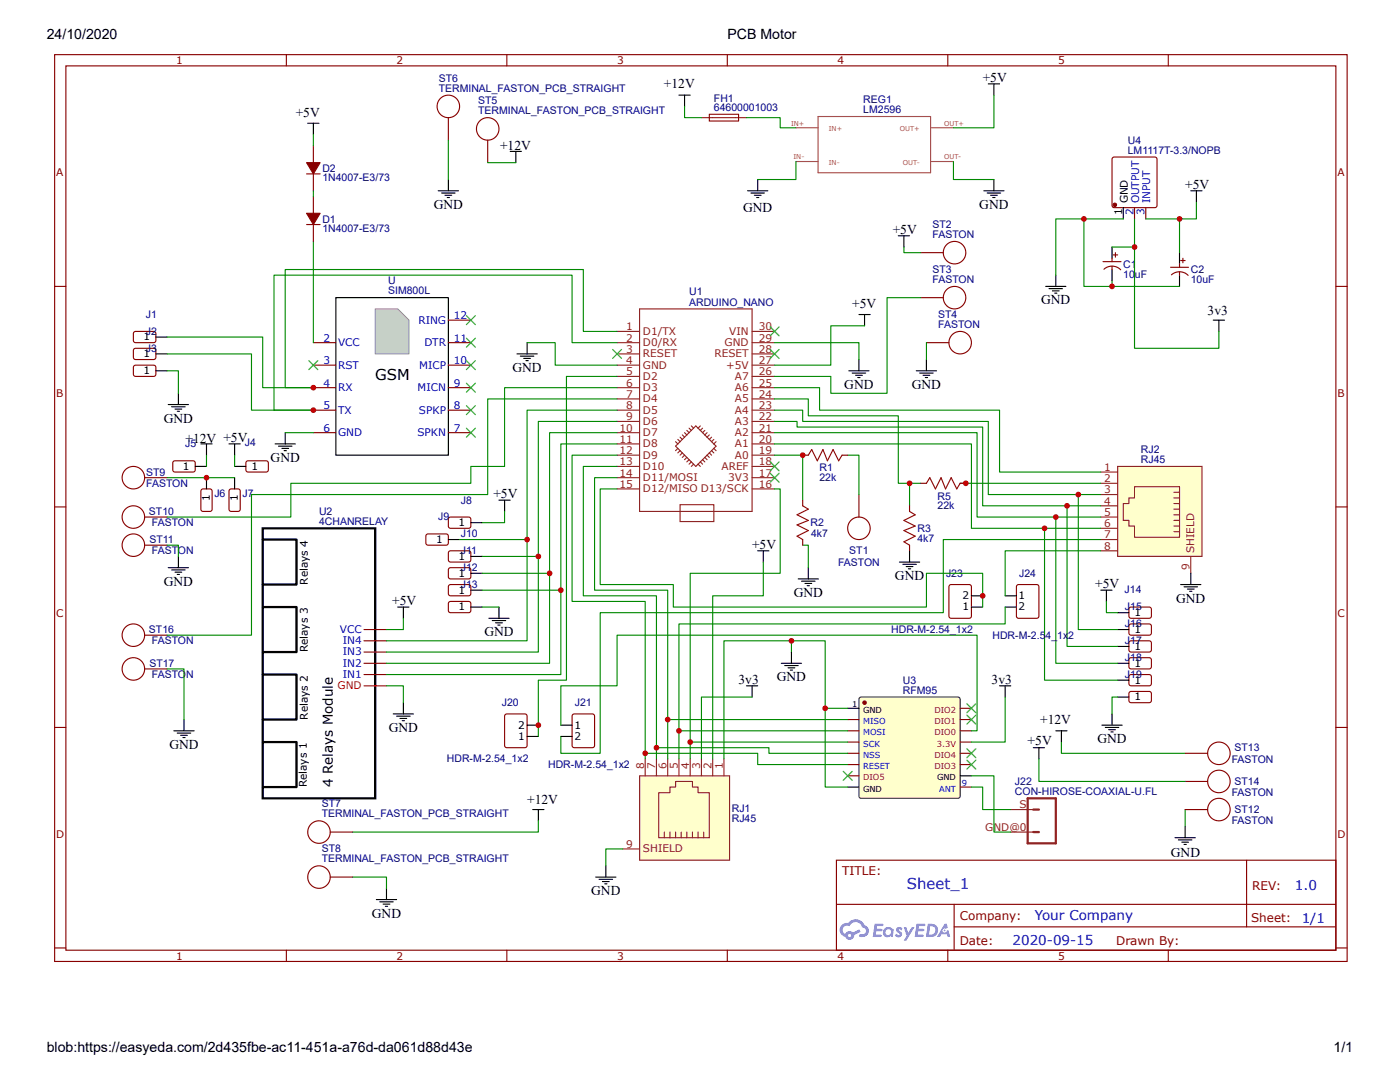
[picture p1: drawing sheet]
<svg xmlns="http://www.w3.org/2000/svg" width="279mm" height="216mm" viewBox="0 0 279 216" stroke-linecap="round" stroke-linejoin="round" font-family="sans-serif">
<g fill="none" stroke="#800" stroke-width=".22">
<path d="M10.9 10.9h257.9v180.9h-257.9zM13.1 13.1h253.5v176.5h-253.5zM57.1 10.9v2.2M101.2 10.9v2.2M145.2 10.9v2.2M189.2 10.9v2.2M233.2 10.9v2.2M10.9 57.1h2.2M266.6 57.1h2.2M10.9 101.2h2.2M266.6 101.2h2.2M10.9 145.2h2.2"/>
<path d="M266.6 145.2h2.2M166.9 171.6h99.7v18h-99.7zM248.8 171.7v13.2M10.9 189.2h2.2M57.1 189.6v2.2M101.2 189.6v2.2M145.2 189.6v2.2M167 180.5h99.5M189.2 189.6v2.2M190.4 184.9h76.1M190.4 180.5v8.9M233.2 189.6v2.2"/>
<path d="M266.6 189.2h2.2"/>
</g>
<g fill="#58f">
<path d="M179 185.1l.5-.1h.3l.3 .3-.2 .4a.3 .3 0 0 0-.3-.3 .3 .3 0 0 0-.3 .1l.1 .1a.75 .75 0 0 1 .6 .6 .75 .75 0 0 1-.3 .7l-.6 .1-.5-.3 .3-.4 .4 .3 .2-.2a1.05 1.05 0 0 1-.6-1.2z"/>
<path d="M180.4 185h.5l.4 1.2 .7-1.2h.5l-1.6 2.7h-.5l.5-1z"/>
<path d="M174.6 184.3l1.6 .1 .1 .2-.2 .2h-1.1l-.1 .5h1l.2 .3-.2 .2h-1l-.1 .7h.9l.2 .1v.3l-1.7 .1z"/>
<path d="M182.9 184.3l1.7 .1 .1 .2-.3 .2h-1l-.1 .5h1l.2 .3-.3 .2h-1l-.1 .7h1l.2 .1v.3l-1.8 .1z"/>
<path d="M188.5 184.3h.4l.2 .8-.3 .2a.45 .45 0 0 0-.7 .2 .45 .45 0 0 0 .3 .6 .45 .45 0 0 0 .6-.4l.3-.1 .3 1.4h-.5l-.1-.6h-1.1l-.3 .6h-.6z"/>
<path d="M185.2 184.3l-.4 2.7h.9a1.34 1.34 0 0 0 1.5-1.4 1.34 1.34 0 0 0-1.6-1.3zM185.6 184.8a.91 .91 0 0 1 1.1 1 .91 .91 0 0 1-1.3 .7z"/>
<path d="M176.5 185.4a.98 .98 0 0 0-.1 1.3 .98 .98 0 0 0 1.4 .1l.4 .2 .2-1.5-.4-.2a.96 .96 0 0 0-1.5 .1zM176.6 186a.6 .6 0 0 1 1.2 0 .6 .6 0 0 1-1.2 0z"/>
<path d="M168 184.6a1.39 1.39 0 0 0 .7 2.3 .92 .92 0 0 0 1 .6 .92 .92 0 0 0 .8-.9l1.2-.7-.2-.4-1.3 .6-.1-.2a.93 .93 0 0 0-1.4 .5 .89 .89 0 0 1-.4-1.3 .89 .89 0 0 1 1.2-.3 1.35 1.35 0 0 1 1.4-.8 1.35 1.35 0 0 1 1.2 1.1 .73 .73 0 0 1 .7 .9 .73 .73 0 0 1-1 .4 .28 .28 0 0 0-.4 .3 .28 .28 0 0 0 .3 .3 1.26 1.26 0 0 0 1.6-.8 1.26 1.26 0 0 0-.8-1.6 2 2 0 0 0-3.3-.4l-.7 .1zM169.2 186.7a.35 .35 0 0 1 .7 0 .35 .35 0 0 1-.7 0z"/>
<circle cx="188.5" cy="185.7" r=".17"/>
</g>
<g fill="none" stroke="#8d2323" stroke-width=".22">
<path d="M123.2 79.6h4.4M123.2 77.4h4.4M123.2 75.1h4.4M123.2 72.9h4.4M123.2 70.6h4.4M123.2 68.4h4.4M123.2 66.1h4.4M127.6 61.6h22.5v40.4h-22.5zM150.1 79.6h4.5M150.1 77.4h4.5M150.1 75.1h4.5M150.1 72.9h4.5"/>
<path d="M150.1 70.6h4.5M150.1 68.4h4.5M150.1 66.1h4.5M123.2 95.3h4.4M123.2 93.1h4.4M123.2 90.8h4.4M123.2 88.6h4.4M123.2 86.3h4.4M123.2 84.1h4.4M123.2 81.8h4.4M123.2 97.6h4.4M134.8 89l4.1-4 4 4-4 4.1z"/>
<path d="M134.8 88.1l.5 .5M135.3 87.7l.4 .4M135.3 89.5l-.5 .4M135.7 87.2l.5 .5M135.7 89.9l-.4 .5M136.2 90.4l-.5 .4M136.2 86.8l.4 .4M136.6 86.3l.5 .5M136.6 90.8l-.4 .5M137.1 85.9l.4 .4M137.1 91.3l-.5 .4M137.5 85.4l.5 .5"/>
<path d="M137.5 91.7l-.4 .5M138 85l.4 .4M138 92.2l-.5 .4M138.4 92.6l-.4 .5M139.3 92.6l.5 .5M139.8 92.2l.4 .4M139.8 85l-.5 .4M140.2 91.7l.5 .5M140.2 85.4l-.4 .5M140.7 91.3l.4 .4M140.7 85.9l-.5 .4M141.1 90.8l.5 .5"/>
<path d="M141.1 86.3l-.4 .5M141.6 90.4l.4 .4M141.6 86.8l-.5 .4M142 89.9l.5 .5M142 87.2l-.4 .5M142.5 89.5l.4 .4M142.5 87.7l-.5 .4M142.9 88.1l-.4 .5M150.1 95.3h4.5M150.1 93.1h4.5M150.1 90.8h4.5M150.1 88.6h4.5"/>
<path d="M150.1 86.3h4.5M150.1 84.1h4.5M150.1 81.8h4.5M150.1 97.6h4.5M135.7 100.7h6.8v3.4h-6.8z"/>
</g>
<path d="M67 59.4h22.5v31.4h-22.5z" fill="none" stroke="#000" stroke-width=".22"/>
<path d="M62.5 68.4h4.5M62.5 72.9h4.5M62.5 77.4h4.5M89.5 68.4h4.5M89.5 72.9h4.5M89.5 77.4h4.5M89.5 63.9h4.5M62.5 81.8h4.5M62.5 86.3h4.5M89.5 81.8h4.5M89.5 86.3h4.5" fill="none" stroke="#800" stroke-width=".22"/>
<path d="M74.9 61.6h4.5l2.2 2.3v6.7h-6.7z" fill="#ccc"/>
<path d="M74.9 61.6h4.5l2.2 2.3v6.7h-6.7z" fill="none" stroke="#999" stroke-width=".22"/>
<path d="M158.8 25.5h4.5M158.8 32.2h4.5M163.3 23.3h22.4v11.2h-22.4zM185.9 25.5h4.4M185.9 32.2h4.4" fill="none" stroke="#a54b4b" stroke-width=".22"/>
<g fill="none" stroke="#000" stroke-width=".22">
<path d="M197.2 16.7h2.3M198.4 16.7v2.3M61.4 24.6h2.3M62.5 24.6v2.2M149.2 38.1h4M149.9 38.5h2.7M150.5 39h1.4M151 39.4h.4M151.2 35.8v2.3M196.3 38.1h4.1M197 38.5h2.7M197.7 39h1.3"/>
<path d="M198.1 39.4h.5M198.4 35.8v2.3M169.4 74h4M170.1 74.4h2.7M170.7 74.9h1.4M171.2 75.3h.4M171.4 71.7v2.3M171.4 62.8h2.3M172.5 62.8v2.2M54.9 88.6h4M55.6 89h2.7M56.3 89.5h1.3"/>
<path d="M56.7 89.9h.4M56.9 86.3v2.3M159.3 115.5h4M160 116h2.7M160.6 116.4h1.4M161.1 116.9h.4M161.3 113.3v2.2M79.4 121.1h2.2M80.5 121.1v2.3M78.5 142.5h4M79.2 142.9h2.6M79.8 143.4h1.4"/>
<path d="M80.3 143.8h.4M80.5 140.2v2.3"/>
</g>
<path d="M198.4 19v6.5h-8.1M158.8 32.2v3.6h-7.6M190.3 32.2v3.6h8.1M62.5 48.2v20.2M123.2 66.1h-6.8v-12.3h-59.5v23.6h5.6M123.2 68.4h-9v-13.5h-59.5v26.9h7.8M154.6 68.4h16.8v3.3M172.5 65h-6.7v7.9h-11.2M56.9 86.3h5.6M160.2 108.8h1.1v4.5" fill="none" stroke="#080" stroke-width=".22"/>
<path d="M127.6 154.8h18v16.8h-18z" fill="#ffc"/>
<g fill="none" stroke="#8d2323" stroke-width=".22">
<path d="M140 23.5h9M127.6 154.8h18v16.8h-18zM128.8 151.4v3.4M131 151.4v3.4M131.5 158.2h2.2v-1.1h1.1v-1.2h3.4v1.2h1.1v1.1h2.3v9h-10.1zM133.3 151.4v3.4M135.5 151.4v3.4M137.7 151.4v3.4M140 151.4v3.4M142.2 151.4v3.4M144.5 151.4v3.4M124.3 169.4h3.3"/>
<path d="M132.6 166v1.2M133.7 166v1.2M134.8 166v1.2M135.9 166v1.2M137.1 166v1.2M138.2 166v1.2M139.3 166v1.2M140.4 166v1.2"/>
</g>
<path d="M52.4 105.4h22.5v53.9h-22.5zM52.4 107.7h6.8v8.9h-6.8M52.4 134.6h6.8v9h-6.8M52.4 121.1h6.8v9h-6.8M52.4 148.1h6.8v9h-6.8" fill="none" stroke="#000" stroke-width=".45"/>
<path d="M72.6 136.8h4.5" fill="none" stroke="#f00" stroke-width=".22"/>
<g fill="none" stroke="#800" stroke-width=".22">
<path d="M89.5 23.5v4.5M97.3 28v4.5M141.6 22.8h5.8v1.3h-5.8zM183.8 50.4h4.5M183.8 59.4h4.5M26.8 66.3l.3-.2 3.7 .1 .3 .3v1.6l-.4 .3-3.8-.1-.3-.4v-1.3zM26.8 69.6l.3-.1h3.7l.3 .4v1.6l-.4 .2h-3.8l-.3-.4v-1.4zM26.8 73l.3-.1h3.7l.3 .3v1.6l-.4 .3h-3.8l-.3-.4v-1.4zM184.9 68.4h4.5M28.9 95.3h4.5M34.6 92.1l.3-.2 3.8 .1 .3 .3-.1 1.6-.4 .3h-3.7l-.3-.5v-1.3zM40.2 97.7l.3-.1h1.4l.4 .2v3.8l-.2 .4h-1.7l-.3-.2v-3.8z"/>
<path d="M45.8 97.7l.3-.1h1.4l.4 .2v3.8l-.2 .4h-1.6l-.4-.2v-3.8zM49.2 92.1l.3-.2 3.8 .1 .2 .3v1.6l-.4 .3h-3.8l-.2-.5v-1.3zM160.2 90.8h1.1M160.2 99.8v1.1M168.1 90.8h1.1M171.4 98.7v4.5M28.9 103.2h4.5M28.9 108.8h4.5M160.2 107.7v1.1M72.6 134.6h4.5M72.6 132.4h4.5M72.6 130.1h4.5"/>
<path d="M72.6 127.9h4.5M72.6 125.6h4.5M65.9 166h4.5M65.9 175h4.5"/>
<circle cx="89.5" cy="21.2" r="2.24"/>
<circle cx="97.3" cy="25.7" r="2.24"/>
<circle cx="190.5" cy="50.4" r="2.24"/>
<circle cx="190.5" cy="59.4" r="2.24"/>
<circle cx="191.6" cy="68.4" r="2.24"/>
<circle cx="26.6" cy="95.3" r="2.24"/>
<circle cx="26.6" cy="103.2" r="2.24"/>
<circle cx="26.6" cy="108.8" r="2.24"/>
<circle cx="171.4" cy="105.4" r="2.24"/>
<circle cx="63.7" cy="175" r="2.24"/>
<circle cx="63.7" cy="166" r="2.24"/>
</g>
<g fill="none" stroke="#080" stroke-width=".22">
<path d="M89.5 28v7.8M97.3 32.5h5.6M149 23.5h6.7v2h3.1M180.4 49.3v1.1h3.4M33.4 74h2.2v4.5M33.4 67.3h19v10.1h10.1M33.4 70.6h16.8v11.2h12.3M184.9 68.4v3.3M33.4 95.3h13.4M41.2 90.8v2.3M46.8 90.8v2.3M123.2 81.8h-18v46.1h-28.1"/>
<path d="M123.2 84.1h-15.8v46h-30.3M123.2 86.3h-13.5v46.1h-32.6M123.2 88.6h-11.3v46h-34.8M123.2 90.8h-9v29.2h14.6v31.4M123.2 93.1h-6.8v25.8h14.6v32.5M123.2 95.3h-4.5v22.5h14.6v33.6M154.6 97.6h1.1v16.8h-18v37M154.6 90.8h5.6v9M169.2 90.8h2.2v7.9M33.4 108.8h2.2v2.2M152.3 112.2v6.7h-10.1v32.5M77.1 136.8h3.4v3.4"/>
<path d="M80.5 123.4v2.2h-3.4M157.9 130.1v-2.2h-13.4v23.5M70.4 175h6.7v2.3M107.4 163.8v2.2h-37M124.3 169.4h-3.4v3.4"/>
</g>
<g fill="none" stroke="#000" stroke-width=".22">
<path d="M135.5 19h2.2M136.6 19v2.2M87.5 38.1h4M88.1 38.5h2.7M88.8 39h1.4M89.3 39.4h.4M89.5 35.8v2.3M101.8 30.2h2.3M102.9 30.2v2.3M179.3 47h2.2M180.4 47v2.3M31.1 74h2.3"/>
<path d="M31.1 67.3h2.3M31.1 70.6h2.3M35.6 78.5v2.2M182.9 74h4M183.5 74.4h2.7M184.2 74.9h1.4M184.7 75.3h.4M184.9 71.7v2.3M33.6 80.7h4M34.3 81.2h2.6M34.9 81.6h1.4M35.4 82.1h.4"/>
<path d="M39 93.1h2.2M40.1 88.6h2.2M41.2 88.6v2.2M41.2 95.3v2.3M45.7 88.6h2.2M46.8 88.6v2.2M46.8 95.3v2.3M46.8 93.1h2.3M33.6 113.3h4M34.3 113.7h2.6M34.9 114.2h1.4M35.4 114.6h.4"/>
<path d="M35.6 111v2.3M151.2 109.9h2.3M152.3 109.9v2.3M155.9 132.4h4.1M156.6 132.8h2.7M157.3 133.3h1.3M157.7 133.7h.5M157.9 130.1v2.3M75.1 179.5h4.1M75.8 179.9h2.7M77.1 177.3v2.2M106.3 161.5h2.3"/>
<path d="M107.4 161.5v2.3M118.9 175h4M119.6 175.5h2.7M120.2 175.9h1.4M120.7 176.4h.4M120.9 172.8v2.2M76.5 180.4h1.3M76.9 180.8h.5"/>
</g>
<g fill="#000">
<path d="M122.3 69.7l1.7 1.8zM124 69.7l-1.7 1.8z"/>
<path d="M153.7 65.2l1.8 1.8zM153.7 67l1.8-1.8z"/>
<path d="M153.7 69.7l1.8 1.8zM153.7 71.5l1.8-1.8z"/>
<path d="M153.7 92.2l1.8 1.8zM153.7 94l1.8-1.8z"/>
</g>
<path d="M122.3 69.7l1.7 1.8M124 69.7l-1.7 1.8M153.7 65.2l1.8 1.8M153.7 69.7l1.8 1.8M155.5 65.2l-1.8 1.8M155.5 69.7l-1.8 1.8M153.7 92.2l1.8 1.8M155.5 92.2l-1.8 1.8" fill="none" stroke="#3c3" stroke-width=".22"/>
<path d="M161.3 90.8l.7-1.1 1.1 2.2 1.1-2.2 .9 2.2 1.2-2.2 1.1 2.2 .7-1.1M160.2 100.9l1.1 .7-2.2 1.1 2.2 1.1-2.2 .9 2.2 1.2-2.2 1.1 1.1 .7" fill="none" stroke="#a00000" stroke-width=".22"/>
<path d="M61.2 42.6h2.7l-1.4 2.2z" fill="#800"/>
<path d="M62.5 39.2v3.4M61.2 42.6h2.7l-1.4 2.2zM61.2 44.8h2.7M62.5 44.8v3.4" fill="none" stroke="#800" stroke-width=".22"/>
<path d="M61.2 32.5h2.7l-1.4 2.2z" fill="#800"/>
<path d="M61.2 32.5h2.7l-1.4 2.2zM61.2 34.7h2.7M62.5 29.1v3.4M62.5 34.7v3.4M85.1 106.7l.3-.2 3.8 .1 .3 .3-.1 1.6-.4 .3-3.7-.1-.3-.4v-1.3zM89.6 103.3l.3-.1h3.8l.3 .3-.1 1.6-.4 .3h-3.7l-.3-.4v-1.4zM89.6 110l.3-.1h3.8l.3 .4-.1 1.6-.4 .3-3.7-.1-.3-.4v-1.3zM89.6 113.4l.3-.1h3.8l.3 .3-.1 1.6-.4 .3h-3.7l-.3-.4v-1.4zM89.6 116.8l.3-.2 3.8 .1 .3 .3-.1 1.6-.4 .3h-3.7l-.3-.5v-1.3zM89.6 120.1l.3-.1h3.8l.3 .4-.1 1.6-.4 .3-3.7-.1-.3-.4v-1.3z" fill="none" stroke="#800" stroke-width=".22"/>
<path d="M62.5 26.8v2.3M62.5 38.1v1.1M136.6 21.2v2.3h3.4M105.2 68.4h5.6v4.5h12.4M91.7 107.7h13.5M96.2 111h11.2M96.2 114.4h13.5M96.2 117.8h15.7M100.7 102v2.3h-4.5M96.2 121.1h3.4" fill="none" stroke="#080" stroke-width=".22"/>
<g fill="none" stroke="#000" stroke-width=".22">
<path d="M103.2 70.6h4M103.8 71.1h2.7M104.5 71.5h1.4M105 72h.4M105.2 68.4v2.2M99.6 99.8h2.2M100.7 99.8v2.2M89.5 107.7h2.2M94 104.3h2.2M94 111h2.2M94 114.4h2.2M94 117.8h2.2"/>
<path d="M94 121.1h2.2M97.6 123.4h4M98.2 123.8h2.7M98.9 124.3h1.4M99.4 124.7h.4M99.6 121.1v2.3"/>
</g>
<g fill="#000">
<path d="M61.6 72l1.8 1.8zM63.4 72l-1.8 1.8z"/>
<path d="M93.1 76.5l1.8 1.8zM94.9 76.5l-1.8 1.8z"/>
<path d="M93.1 72l1.8 1.8zM94.9 72l-1.8 1.8z"/>
<path d="M93.1 67.5l1.8 1.8zM94.9 67.5l-1.8 1.8z"/>
<path d="M93.1 63l1.8 1.8zM94.9 63l-1.8 1.8z"/>
<path d="M93.1 85.4l1.8 1.8zM94.9 85.4l-1.8 1.8z"/>
<path d="M93.1 80.9l1.8 1.8zM94.9 80.9l-1.8 1.8z"/>
</g>
<g fill="none" stroke="#3c3" stroke-width=".22">
<path d="M61.6 72l1.8 1.8M63.4 72l-1.8 1.8M93.1 76.5l1.8 1.8M93.1 72l1.8 1.8M93.1 67.5l1.8 1.8M93.1 63l1.8 1.8M94.9 76.5l-1.8 1.8M94.9 72l-1.8 1.8M94.9 67.5l-1.8 1.8M94.9 63l-1.8 1.8M93.1 85.4l1.8 1.8M93.1 80.9l1.8 1.8"/>
<path d="M94.9 85.4l-1.8 1.8M94.9 80.9l-1.8 1.8"/>
</g>
<path d="M223.1 93.1h16.8v17.9h-16.8z" fill="#ffc"/>
<g fill="none" stroke="#8d2323" stroke-width=".22">
<path d="M219.7 94.2h3.4M219.7 96.4h3.4M219.7 98.7h3.4M223.1 93.1h16.8v17.9h-16.8zM226.4 97.1h9v10.1h-9v-2.2h-1.1v-1.2h-1.1v-3.3h1.1v-1.1h1.1zM234.3 98.2h1.1M234.3 99.4h1.1M219.7 100.9h3.4M219.7 103.2h3.4M219.7 105.4h3.4M219.7 107.7h3.4M219.7 109.9h3.4"/>
<path d="M234.3 100.5h1.1M234.3 101.6h1.1M234.3 102.7h1.1M234.3 103.8h1.1M234.3 105h1.1M234.3 106.1h1.1M237.6 111v3.4"/>
</g>
<g fill="none" stroke="#080" stroke-width=".22">
<path d="M183.8 59.4h-6.8v19.1h-11.2v-3.4h-11.2M154.6 77.4h9v4.4h35.9v12.4h20.2M154.6 79.6h6.7v3.4h18v13.4h2.2M154.6 81.8h5.6v2.3h37v14.6h22.5M154.6 84.1h4.5v1.1h37v15.7h23.6M154.6 86.3h40.4v16.9h24.7M154.6 88.6h39.3v16.8h25.8M183.8 96.4h-2.3v4.5M191.6 96.4h28.1M215.2 98.7v26.9h7.9M208.5 105.4v30.3h14.6M210.7 103.2v29.2h12.4"/>
<path d="M212.9 100.9v28.1h10.2M220.8 120v2.3h2.3M223.1 139.1h-1.2v3.4M207.3 151.4v4.5h29.2M211.8 148.1v2.2h24.7M236.5 161.5v3.4"/>
</g>
<g fill="none" stroke="#000" stroke-width=".22">
<path d="M179.5 112.2h4M180.2 112.6h2.7M180.8 113h1.4M181.3 113.5h.4M181.5 109.9v2.3M219.7 117.8h2.2M220.8 117.8v2.2M235.6 116.6h4.1M236.3 117.1h2.7M237 117.5h1.3M237.4 118h.5M237.6 114.4v2.2"/>
<path d="M223.1 122.3h2.2M223.1 125.6h2.2M223.1 129h2.2M223.1 132.4h2.2M223.1 135.7h2.2M223.1 139.1h2.2M206.2 149.2h2.3M207.3 149.2v2.2M210.7 145.8h2.2M211.8 145.8v2.3M219.9 144.7h4M220.6 145.2h2.7"/>
<path d="M221.3 145.6h1.3M221.7 146h.5M221.9 142.5v2.2M234.5 167.2h4M235.2 167.6h2.7M235.8 168.1h1.4M236.3 168.5h.4M236.5 164.9v2.3"/>
</g>
<g fill="none" stroke="#800" stroke-width=".22">
<path d="M183.8 96.4h1.1M191.6 96.4h1.1M181.5 100.9v1.1M181.5 108.8v1.1M225.4 121.3l.3-.2 3.8 .1 .3 .3v1.6l-.5 .3-3.7-.1-.3-.4v-1.3zM225.4 124.6l.3-.1h3.8l.3 .4v1.6l-.5 .2h-3.7l-.3-.4v-1.4zM225.4 128l.3-.1h3.8l.3 .3v1.6l-.5 .3h-3.7l-.3-.4v-1.4zM225.4 131.4l.3-.2 3.8 .1 .3 .3v1.6l-.5 .3-3.7-.1-.3-.4v-1.3zM225.4 134.7l.3-.1h3.8l.3 .4v1.6l-.5 .2h-3.7l-.3-.4v-1.4zM225.4 138.1l.3-.1h3.8l.3 .3v1.6l-.5 .3h-3.7l-.3-.4v-1.4zM236.5 150.3h4.5M236.5 155.9h4.5"/>
<path d="M236.5 161.5h4.5"/>
<circle cx="243.3" cy="150.3" r="2.24"/>
<circle cx="243.3" cy="155.9" r="2.24"/>
<circle cx="243.3" cy="161.5" r="2.24"/>
</g>
<path d="M184.9 96.4l.7-1.1 1.1 2.3 1.1-2.3 .9 2.3 1.1-2.3 1.1 2.3 .7-1.2M181.5 102l1.1 .7-2.2 1.1 2.2 1.2-2.2 .9 2.2 1.1-2.2 1.1 1.1 .7" fill="none" stroke="#a00000" stroke-width=".22"/>
<path d="M171.5 139.2l.4-.1h19.3l.3 .1 .1 .3v19.3l-.1 .4-.3 .1h-19.3l-.4-.1-.1-.4v-19.3z" fill="#ffc"/>
<path d="M171.5 139.2l.4-.1h19.3l.3 .1 .1 .3v19.3l-.1 .4-.3 .1h-19.3l-.4-.1-.1-.4v-19.3z" fill="none" stroke="#333" stroke-width=".22"/>
<circle cx="172.5" cy="140.2" r=".34" fill="#800"/>
<g fill="none" stroke="#800" stroke-width=".22">
<path d="M222.1 31.5l.3-.2h8.1l.3 .2 .1 .3v9.2l-.1 .3-.3 .1h-8.1l-.3-.1-.2-.3v-9.2zM220.1 52.2h3.6M220.3 53.7a2.42 2.42 0 0 1 3.4 .1M221.9 51.5v.7M221.9 53.1v.7M222.2 50.9h.9M222.6 50.4v.9M233.6 53.3h3.6M233.8 54.8a2.42 2.42 0 0 1 3.3 .2M235.4 52.7v.6M235.4 54.2v.7M235.6 52h.9"/>
<path d="M236.1 51.5v.9M28.9 126.7h4.5M28.9 133.5h4.5M100.8 142.6l.4-.1h3.5l.4 .2 .1 6-.2 .4-3.8 .1-.4-.2-.1-6.1zM114.3 142.6l.3-.1h3.6l.4 .2 .1 6-.2 .4-3.9 .1-.4-.2v-6.1zM169.2 143.6h2.2M169.2 145.8h2.2M169.2 148.1h2.2M169.2 150.3h2.2M169.2 152.6h2.2M169.2 154.8h2.2M191.6 143.6h2.3"/>
<path d="M191.6 145.8h2.3M191.6 148.1h2.3M191.6 150.3h2.3M191.6 152.6h2.3M191.6 157.1h2.3M191.6 141.3h2.3"/>
<circle cx="26.6" cy="133.5" r="2.24"/>
<circle cx="26.6" cy="126.7" r="2.24"/>
<circle cx="172.5" cy="140.2" r=".34"/>
</g>
<g fill="none" stroke="#000" stroke-width=".22">
<path d="M208.7 57.1h4M209.4 57.6h2.7M210 58h1.4M210.5 58.5h.4M210.7 54.9v2.2M221.9 49.3v2.2M221.9 53.8v2.2M235.4 50.4v2.3M235.4 54.9v2.2M34.7 145.8h4M35.4 146.3h2.7M36 146.7h1.4"/>
<path d="M36.5 147.2h.4M36.7 143.6v2.2M105.2 146.9h2.2M105.2 144.7h2.2M111.9 146.9h2.3M111.9 144.7h2.3M169.2 141.3h2.2M169.2 157.1h2.2M191.6 154.8h2.3"/>
</g>
<g fill="none" stroke="#080" stroke-width=".22">
<path d="M123.2 77.4h-22.5v15.7h-6.7v3.3h-36v6.8h-24.6M123.2 75.1h-10.2v60.6h-5.6v11.2M123.2 79.6h-25.9v19.1h-47.1v28h-16.8M219.7 107.7h-31.4v14.6h-68.5v28h-7.9v-3.4M33.4 133.5h3.3v10.1M157.9 127.9h6.8v13.4h4.5M111.9 144.7v-7.9h11.3v-10.1h71.8v19.1h-1.1M128.8 150.3h22.4v2.3h18M131 149.2h22.5v1.1h15.7M133.3 143.6h35.9M135.5 145.8h33.7M137.7 148.1h31.5"/>
<path d="M164.7 141.3v15.8h4.5M193.9 154.8h4.5v11.2h3.3M193.9 157.1h2.2v4.4h5.6"/>
</g>
<g fill="#000">
<path d="M153.7 94.4l1.8 1.8zM155.5 94.4l-1.8 1.8z"/>
<path d="M168.3 153.9l1.8 1.8zM170.1 153.9l-1.8 1.8z"/>
<path d="M193 151.7l1.8 1.8zM193 153.5l1.8-1.8z"/>
<path d="M193 149.4l1.8 1.8zM193 151.2l1.8-1.8z"/>
<path d="M193 142.7l1.8 1.8zM193 144.5l1.8-1.8z"/>
<path d="M193 140.4l1.8 1.8zM194.8 140.4l-1.8 1.8z"/>
</g>
<path d="M153.7 94.4l1.8 1.8M155.5 94.4l-1.8 1.8M168.3 153.9l1.8 1.8M170.1 153.9l-1.8 1.8M193 151.7l1.8 1.8M193 149.4l1.8 1.8M193 142.7l1.8 1.8M193 140.4l1.8 1.8M194.8 151.7l-1.8 1.8M194.8 149.4l-1.8 1.8M194.8 142.7l-1.8 1.8M194.8 140.4l-1.8 1.8" fill="none" stroke="#3c3" stroke-width=".22"/>
<path d="M205.1 159.3h5.6v9h-5.6zM206.2 161.5h1.1M206.2 166h1.1" fill="none" stroke="#8d2323" stroke-width=".45"/>
<path d="M201.7 161.5h4.5M201.7 166h4.5" fill="none" stroke="#8d2323" stroke-width=".22"/>
<circle cx="222.5" cy="40.9" r=".34" fill="#800"/>
<g fill="none" stroke="#800" stroke-width=".22">
<path d="M226.4 41.4v2.3M228.7 41.4v2.3M189.5 116.8l.3-.2h3.6l.4 .2 .1 6.1-.2 .4-3.9 .1-.3-.2-.1-6.1zM203 116.8l.3-.2h3.6l.4 .2v6.1l-.2 .4-3.8 .1-.4-.2-.1-6.1z"/>
<circle cx="222.5" cy="40.9" r=".34"/>
</g>
<g fill="none" stroke="#000" stroke-width=".22">
<path d="M237.6 38.1h2.3M238.8 38.1v2.2M224.2 41.4v2.3M242.1 63.9h2.3M243.3 63.9v2.2M193.9 118.9h2.2M200.6 118.9h2.2M149 136.8h2.2M150.1 136.8v2.3M193.9 121.1h2.2M199.5 136.8h2.2M200.6 136.8v2.3"/>
<path d="M200.6 121.1h2.2"/>
</g>
<path d="M216.3 43.7v13.4h5.6M221.9 56v1.1h13.5M221.9 49.3h4.5M224.2 43.7h-13.5v11.2M226.4 43.7v25.8h16.9v-3.4M235.4 43.7v6.7M238.8 40.3v3.4h-10.1M123.2 97.6h-3.4v19h14.6v4.5h50.5v-6.7h11.2v6.7M219.7 109.9h-19.1v9M150.1 139.1h-10.1v12.3M200.6 139.1v9h-6.7M200.6 121.1v3.4h-65.1v26.9" fill="none" stroke="#080" stroke-width=".22"/>
<g fill="#c00">
<circle cx="62.5" cy="77.4" r=".56"/>
<circle cx="62.5" cy="81.8" r=".56"/>
<circle cx="41.2" cy="95.3" r=".56"/>
<circle cx="105.2" cy="107.7" r=".56"/>
<circle cx="107.4" cy="111" r=".56"/>
<circle cx="109.7" cy="114.4" r=".56"/>
<circle cx="111.9" cy="117.8" r=".56"/>
<circle cx="160.2" cy="90.8" r=".56"/>
<circle cx="212.9" cy="100.9" r=".56"/>
<circle cx="210.7" cy="103.2" r=".56"/>
<circle cx="208.5" cy="105.4" r=".56"/>
<circle cx="215.2" cy="98.7" r=".56"/>
<circle cx="181.5" cy="96.4" r=".56"/>
<circle cx="192.7" cy="96.4" r=".56"/>
<circle cx="157.9" cy="127.9" r=".56"/>
<circle cx="164.7" cy="141.3" r=".56"/>
<circle cx="137.7" cy="148.1" r=".56"/>
<circle cx="133.3" cy="143.6" r=".56"/>
<circle cx="128.8" cy="150.3" r=".56"/>
<circle cx="131" cy="149.2" r=".56"/>
<circle cx="107.4" cy="144.7" r=".56"/>
<circle cx="196.1" cy="118.9" r=".56"/>
<circle cx="135.5" cy="145.8" r=".56"/>
<circle cx="216.3" cy="43.7" r=".56"/>
<circle cx="226.4" cy="49.3" r=".56"/>
<circle cx="235.4" cy="43.7" r=".56"/>
<circle cx="221.9" cy="57.1" r=".56"/>
</g>
<text font-size="3" x="74.9" y="75.9">GSM</text>
<text font-size="3" fill="#00f" x="181" y="177.4">Sheet_1</text>
<g font-size="2.8">
<text x="9.3" y="7.8">24/10/2020</text>
<text x="145.2" y="7.8">PCB Motor</text>
<text x="9.3" y="209.9">blob:https://easyeda.com/2d435fbe-ac11-451a-a76d-da061d88d43e</text>
<text x="266.1" y="209.9">1/1</text>
</g>
<g font-size="2.7">
<text x="132.5" y="17.6">+12V</text>
<text x="196.1" y="16.3">+5V</text>
<text x="59" y="23.3">+5V</text>
<text x="99.8" y="30">+12V</text>
<text x="86.6" y="41.7">GND</text>
<text x="195.4" y="41.7">GND</text>
<text x="236.5" y="37.6">+5V</text>
<text x="148.3" y="42.3">GND</text>
<text x="178.2" y="46.6">+5V</text>
<text x="170.1" y="61.4">+5V</text>
<text x="207.8" y="60.7">GND</text>
<text x="241" y="62.8">3v3</text>
<text x="102.3" y="74.2">GND</text>
<text x="168.5" y="77.6">GND</text>
<text x="182" y="77.6">GND</text>
<text x="32.7" y="84.3">GND</text>
<text x="37" y="88.4">+12V +5V</text>
<text x="54" y="92.2">GND</text>
<text x="98.5" y="99.4">+5V</text>
<text x="150.1" y="109.5">+5V</text>
<text x="32.7" y="116.9">GND</text>
<text x="158.4" y="119.1">GND</text>
<text x="178.6" y="115.7">GND</text>
<text x="218.6" y="117.3">+5V</text>
<text x="78.3" y="120.7">+5V</text>
<text x="234.7" y="120.2">GND</text>
<text x="96.7" y="127">GND</text>
<text x="147.4" y="136.4">3v3</text>
<text x="155" y="135.9">GND</text>
<text x="197.9" y="136.4">3v3</text>
<text x="33.8" y="149.4">GND</text>
<text x="77.6" y="146">GND</text>
<text x="205.1" y="148.7">+5V</text>
<text x="207.6" y="144.5">+12V</text>
<text x="219" y="148.3">GND</text>
<text x="66.4" y="157.1" transform="rotate(-90 66.4 157.1)">4 Relays Module</text>
<text x="105.2" y="160.4">+12V</text>
<text x="233.7" y="171">GND</text>
<text x="118" y="178.6">GND</text>
<text x="74.2" y="183.1">GND</text>
</g>
<g font-size="2.7" fill="#00f">
<text x="258.4" y="177.5">1.0</text>
<text x="206.5" y="183.6">Your Company</text>
<text x="259.8" y="184.1">1/1</text>
<text x="202.1" y="188.6">2020-09-15</text>
</g>
<g font-size="2.4" fill="#800">
<text x="168.1" y="174.6">TITLE:</text>
<text x="249.9" y="177.5">REV:</text>
<text x="191.5" y="183.6">Company:</text>
<text x="249.7" y="184">Sheet:</text>
<text x="191.5" y="188.5">Date:</text>
<text x="222.7" y="188.5">Drawn By:</text>
</g>
<g font-size="2.1" fill="#800">
<text x="35.1" y="12.8">1</text>
<text x="79.2" y="12.8">2</text>
<text x="123.2" y="12.8">3</text>
<text x="167.2" y="12.8">4</text>
<text x="211.2" y="12.8">5</text>
<text x="11.2" y="35.1">A</text>
<text x="266.9" y="35.1">A</text>
<text x="11.2" y="79.2">B</text>
<text x="266.9" y="79.2">B</text>
<text x="11.2" y="123.2">C</text>
<text x="266.9" y="123.2">C</text>
<text x="11.2" y="167.2">D</text>
<text x="266.9" y="167.2">D</text>
<text x="35.1" y="191.5">1</text>
<text x="79.2" y="191.5">2</text>
<text x="123.2" y="191.5">3</text>
<text x="167.2" y="191.5">4</text>
<text x="211.2" y="191.5">5</text>
</g>
<g font-size="2.1" fill="#000080">
<text x="87.6" y="16.3">ST6</text>
<text x="87.6" y="18.3">TERMINAL_FASTON_PCB_STRAIGHT</text>
<text x="95.4" y="22.8">TERMINAL_FASTON_PCB_STRAIGHT</text>
<text x="95.4" y="20.8">ST5</text>
<text x="142.5" y="22.1">64600001003</text>
<text x="142.5" y="20.3">FH1</text>
<text x="172.3" y="22.6">LM2596</text>
<text x="172.3" y="20.6">REG1</text>
<text x="225.1" y="28.6">U4</text>
<text x="64.3" y="34.3">D2</text>
<text x="225.1" y="30.7">LM1117T-3.3/NOPB</text>
<text x="64.3" y="36.2">1N4007-E3/73</text>
<text x="64.3" y="46.3">1N4007-E3/73</text>
<text x="64.3" y="44.4">D1</text>
<text x="186.1" y="47.5">FASTON</text>
<text x="186.1" y="45.5">ST2</text>
<text x="224.2" y="53.4">C1</text>
<text x="77.5" y="58.7">SIM800L</text>
<text x="77.5" y="56.7">U</text>
<text x="137.5" y="58.9">U1</text>
<text x="186.1" y="56.5">FASTON</text>
<text x="186.1" y="54.5">ST3</text>
<text x="224.2" y="55.4">10</text>
<text x="226.5" y="55.4">uF</text>
<text x="237.6" y="56.5">10uF</text>
<text x="237.6" y="54.5">C2</text>
<text x="29.1" y="63.4">J1</text>
<text x="137.5" y="61">ARDUINO_NANO</text>
<text x="187.2" y="65.5">FASTON</text>
<text x="187.2" y="63.4">ST4</text>
<text x="29.1" y="66.8">J2</text>
<text x="29.1" y="70.1">J3</text>
<text x="37" y="89.2">J5</text>
<text x="48.9" y="88.9">J4</text>
<text x="29.2" y="94.9">ST9</text>
<text x="163.5" y="94.1">R1</text>
<text x="227.7" y="92.4">RJ45</text>
<text x="227.7" y="90.4">RJ2</text>
<text x="29.2" y="97.2">FASTON</text>
<text x="42.8" y="99.2">J6</text>
<text x="48.4" y="99.2">J7</text>
<text x="92" y="100.5">J8</text>
<text x="163.5" y="96">22k</text>
<text x="187.1" y="101.7">22k</text>
<text x="187.1" y="99.7">R5</text>
<text x="29.7" y="102.8">ST10</text>
<text x="30.3" y="105">FASTON</text>
<text x="63.7" y="104.7">4CHANRELAY</text>
<text x="63.7" y="102.8">U2</text>
<text x="87.5" y="103.8">J9</text>
<text x="92" y="107.2">J10</text>
<text x="161.8" y="105">R2</text>
<text x="161.9" y="107.2">4k7</text>
<text x="183.1" y="106.1">R3</text>
<text x="29.8" y="108.4">ST11</text>
<text x="30.3" y="110.6">FASTON</text>
<text x="92" y="110.6">J11</text>
<text x="92" y="113.9">J12</text>
<text x="167.2" y="112.9">FASTON</text>
<text x="169.5" y="110.6">ST1</text>
<text x="183.1" y="108.2">4k7</text>
<text x="92" y="117.3">J13</text>
<text x="188.8" y="115.1">J23</text>
<text x="203.4" y="115.1">J24</text>
<text x="224.4" y="118.4">J14</text>
<text x="224.5" y="121.8">J15</text>
<text x="224.5" y="125.1">J16</text>
<text x="29.7" y="126.3">ST16</text>
<text x="30.3" y="128.6">FASTON</text>
<text x="177.9" y="126.3">HDR-M-2.54_1x2</text>
<text x="198.1" y="127.4">HDR-M-2.5</text>
<text x="208.7" y="127.4">4_</text>
<text x="211" y="127.4">1x</text>
<text x="213.2" y="127.4">2</text>
<text x="224.5" y="128.5">J17</text>
<text x="224.5" y="131.9">J18</text>
<text x="29.8" y="133.1">ST17</text>
<text x="30.3" y="135.3">FASTO</text>
<text x="37.1" y="135.3">N</text>
<text x="180.2" y="136.4">U3</text>
<text x="224.5" y="135.2">J19</text>
<text x="100.1" y="140.9">J20</text>
<text x="114.7" y="140.9">J21</text>
<text x="180.2" y="138.4">RFM95</text>
<text x="246.4" y="149.9">ST13</text>
<text x="89.2" y="152.1">HDR-M-2.54_1x2</text>
<text x="109.4" y="153.2">HDR-M-2.54_1x2</text>
<text x="245.8" y="152.2">FASTON</text>
<text x="64.2" y="161.1">ST7</text>
<text x="202.6" y="158.6">CON-HIROSE-COAXIAL-U.FL</text>
<text x="202.6" y="156.6">J22</text>
<text x="245.8" y="158.9">FASTON</text>
<text x="246.4" y="156.7">ST14</text>
<text x="64.2" y="163.1">TERMINAL_FASTON_PCB_STRAIGHT</text>
<text x="146" y="164">RJ45</text>
<text x="146.1" y="162.1">RJ1</text>
<text x="245.8" y="164.5">FASTON</text>
<text x="246.4" y="162.3">ST12</text>
<text x="64.2" y="172.1">TERMINAL_FASTON_PCB_STRAIGHT</text>
<text x="64.2" y="170.1">ST8</text>
</g>
<g font-size="2.1">
<text x="225.1" y="40.6" transform="rotate(-90 225.1 40.6)">GND</text>
<text x="223.9" y="42.9" transform="rotate(-90 223.9 42.9)">1</text>
<text x="28.7" y="67.9">1</text>
<text x="28.7" y="71.3">1</text>
<text x="28.7" y="74.7">1</text>
<text x="36.5" y="93.7">1</text>
<text x="50.2" y="93.7">1</text>
<text x="41.9" y="100" transform="rotate(-90 41.9 100)">1</text>
<text x="47.5" y="100" transform="rotate(-90 47.5 100)">1</text>
<text x="91.5" y="105">1</text>
<text x="87" y="108.3">1</text>
<text x="91.5" y="111.7">1</text>
<text x="61.4" y="116.6" transform="rotate(-90 61.4 116.6)">Relays 4</text>
<text x="91.5" y="115.1">1</text>
<text x="91.5" y="118.4">1</text>
<text x="192.1" y="119.6">2</text>
<text x="203.3" y="119.6">1</text>
<text x="91.5" y="121.8">1</text>
<text x="192.1" y="121.8">1</text>
<text x="203.3" y="121.8">2</text>
<text x="226.4" y="122.9">1</text>
<text x="61.4" y="130.1" transform="rotate(-90 61.4 130.1)">Relays 3</text>
<text x="226.4" y="126.3">1</text>
<text x="226.4" y="129.7">1</text>
<text x="226.4" y="133">1</text>
<text x="226.4" y="136.4">1</text>
<text x="61.4" y="143.6" transform="rotate(-90 61.4 143.6)">Relays 2</text>
<text x="226.4" y="139.8">1</text>
<text x="103.4" y="147.6">1</text>
<text x="103.4" y="145.4">2</text>
<text x="114.6" y="145.4">1</text>
<text x="114.6" y="147.6">2</text>
<text x="61.2" y="157" transform="rotate(-90 61.2 157)">Relays 1</text>
</g>
<g font-size="2.1" fill="#00f">
<text x="227.3" y="40.6" transform="rotate(-90 227.3 40.6)">OUTPUT</text>
<text x="229.6" y="40.6" transform="rotate(-90 229.6 40.6)">INPUT</text>
<text x="226.2" y="42.9" transform="rotate(-90 226.2 42.9)">2</text>
<text x="228.4" y="42.9" transform="rotate(-90 228.4 42.9)">3</text>
<text x="83.5" y="64.6">RING</text>
<text x="90.6" y="63.7">12</text>
<text x="64.6" y="68.2">2</text>
<text x="67.5" y="69">VCC</text>
<text x="84.7" y="69">DTR</text>
<text x="90.6" y="68.2">11</text>
<text x="64.6" y="72.6">3</text>
<text x="64.6" y="77.1">4</text>
<text x="67.5" y="73.5">RST</text>
<text x="83.7" y="73.5">MICP</text>
<text x="90.6" y="77.1">9</text>
<text x="90.6" y="72.6">10</text>
<text x="64.6" y="81.6">5</text>
<text x="67.5" y="78">RX</text>
<text x="67.5" y="82.5">TX</text>
<text x="83.4" y="78">MICN</text>
<text x="83.6" y="82.5">SPKP</text>
<text x="90.6" y="81.6">8</text>
<text x="64.6" y="86.1">6</text>
<text x="67.5" y="87">GND</text>
<text x="83.3" y="87">SPKN</text>
<text x="90.6" y="86.1">7</text>
<text x="67.8" y="126.3">VCC</text>
<text x="68.4" y="130.8">IN3</text>
<text x="68.4" y="128.5">IN4</text>
<text x="68.4" y="135.3">IN1</text>
<text x="68.4" y="133">IN2</text>
</g>
<g font-size="2.1" fill="#8d2323">
<text x="125" y="65.9">1</text>
<text x="151.4" y="65.9">30</text>
<text x="125" y="70.4">3</text>
<text x="125" y="68.2">2</text>
<text x="128.3" y="71.3">RESET</text>
<text x="128.3" y="69">D0/RX</text>
<text x="128.3" y="66.8">D1/TX</text>
<text x="142.6" y="71.3">RESET</text>
<text x="144.6" y="69">GND</text>
<text x="145.5" y="66.8">VIN</text>
<text x="151.4" y="68.2">29</text>
<text x="151.4" y="70.4">28</text>
<text x="125" y="77.1">6</text>
<text x="125" y="74.9">5</text>
<text x="125" y="72.6">4</text>
<text x="128.3" y="75.8">D2</text>
<text x="128.3" y="73.5">GND</text>
<text x="144.9" y="73.5">+5V</text>
<text x="146.7" y="75.8">A7</text>
<text x="151.4" y="72.6">27</text>
<text x="151.4" y="74.9">26</text>
<text x="151.4" y="77.1">25</text>
<text x="125" y="83.9">9</text>
<text x="125" y="81.6">8</text>
<text x="125" y="79.4">7</text>
<text x="128.3" y="82.5">D5</text>
<text x="128.3" y="80.3">D4</text>
<text x="128.3" y="78">D3</text>
<text x="146.7" y="78">A6</text>
<text x="146.7" y="80.3">A5</text>
<text x="146.7" y="82.5">A4</text>
<text x="151.4" y="79.4">24</text>
<text x="151.4" y="81.6">23</text>
<text x="151.4" y="83.9">22</text>
<text x="123.6" y="88.4">11</text>
<text x="123.6" y="86.1">10</text>
<text x="128.3" y="89.3">D8</text>
<text x="128.3" y="87">D7</text>
<text x="128.3" y="84.8">D6</text>
<text x="146.7" y="84.8">A3</text>
<text x="146.7" y="87">A2</text>
<text x="146.7" y="89.3">A1</text>
<text x="151.4" y="86.1">21</text>
<text x="151.4" y="88.4">20</text>
<text x="123.6" y="95.1">14</text>
<text x="123.6" y="92.8">13</text>
<text x="123.6" y="90.6">12</text>
<text x="128.3" y="96">D11/MOSI</text>
<text x="128.3" y="93.7">D10</text>
<text x="128.3" y="91.5">D9</text>
<text x="144" y="93.7">AREF</text>
<text x="145.3" y="96">3V3</text>
<text x="146.7" y="91.5">A0</text>
<text x="151.4" y="90.6">19</text>
<text x="151.4" y="92.8">18</text>
<text x="151.4" y="95.1">17</text>
<text x="220.4" y="94">1</text>
<text x="123.6" y="97.3">15</text>
<text x="128.3" y="98.2">D12/MISO D13/SCK</text>
<text x="151.4" y="97.3">16</text>
<text x="220.4" y="96.2">2</text>
<text x="220.4" y="98.5">3</text>
<text x="220.4" y="100.7">4</text>
<text x="220.4" y="102.9">5</text>
<text x="220.4" y="105.2">6</text>
<text x="220.4" y="107.4">7</text>
<text x="220.4" y="109.7">8</text>
<text x="237.4" y="113.7" transform="rotate(-90 237.4 113.7)">9</text>
<text x="238.3" y="110.4" transform="rotate(-90 238.3 110.4)">SHIELD</text>
<text x="128.5" y="153.5" transform="rotate(-90 128.5 153.5)">8</text>
<text x="130.8" y="153.5" transform="rotate(-90 130.8 153.5)">7</text>
<text x="133" y="153.5" transform="rotate(-90 133 153.5)">6</text>
<text x="135.3" y="153.5" transform="rotate(-90 135.3 153.5)">5</text>
<text x="137.5" y="153.5" transform="rotate(-90 137.5 153.5)">4</text>
<text x="139.8" y="153.5" transform="rotate(-90 139.8 153.5)">3</text>
<text x="142" y="153.5" transform="rotate(-90 142 153.5)">2</text>
<text x="144.3" y="153.5" transform="rotate(-90 144.3 153.5)">1</text>
<text x="203.4" y="161.3">S</text>
<text x="196.6" y="165.8">GND@0</text>
<text x="125" y="169.2">9</text>
<text x="128.3" y="170.1">SHIELD</text>
</g>
<text font-size="2.1" fill="#f00" x="67.4" y="137.5">GND</text>
<g font-size="1.6">
<text x="170" y="141.1">1</text>
<text x="172.2" y="142.2">GND</text>
<text x="187" y="155.7">GND</text>
<text x="172.2" y="157.9">GND</text>
</g>
<g font-size="1.6" fill="#903">
<text x="186.5" y="142.2">DIO2</text>
<text x="186.5" y="146.7">DIO0</text>
<text x="186.5" y="144.5">DIO1</text>
<text x="172.2" y="155.7">DIO5</text>
<text x="186.5" y="153.5">DIO3</text>
<text x="186.5" y="151.2">DIO4</text>
</g>
<g font-size="1.6" fill="#00f">
<text x="172.2" y="144.5">MISO</text>
<text x="172.2" y="146.7">MOSI</text>
<text x="172.2" y="149">SCK</text>
<text x="172.2" y="151.2">NSS</text>
<text x="172.2" y="153.5">RESET</text>
<text x="187.4" y="157.9">ANT</text>
<text x="192" y="156.8">9</text>
</g>
<text font-size="1.6" fill="#f00" x="187" y="149">3.3V</text>
<g font-size="1.3" fill="#a54b4b">
<text x="157.9" y="25.1">IN+</text>
<text x="165.4" y="26.2">IN+</text>
<text x="179.6" y="26.2">OUT+</text>
<text x="188.4" y="25.1">OUT+</text>
<text x="158.4" y="31.8">IN-</text>
<text x="165.4" y="32.9">IN-</text>
<text x="180.2" y="32.9">OUT-</text>
<text x="188.4" y="31.8">OUT-</text>
</g>
</svg>
